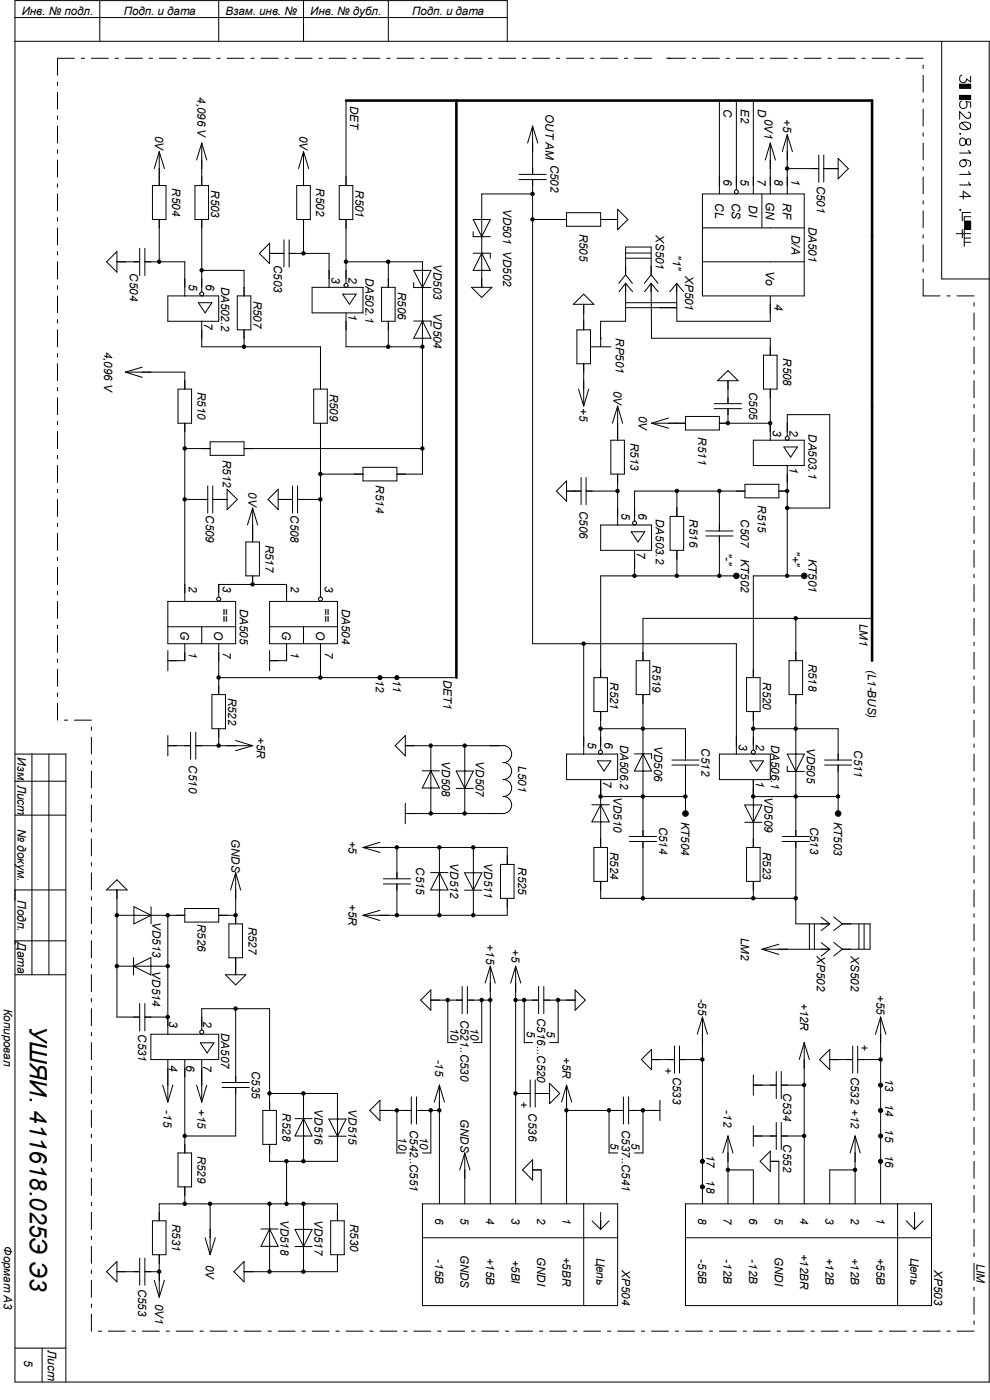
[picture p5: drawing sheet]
<svg xmlns="http://www.w3.org/2000/svg" width="210mm" height="297mm" viewBox="0 0 210 297" stroke-linecap="round" stroke-linejoin="round" font-family="sans-serif">
<g fill="none" stroke="#000" stroke-width=".21">
<path d="M3.2 8.8h206.6v284.4h-206.6v-293.1h104.4v8.7M3.2 3.7h104.4M12.2 17.4v.7M12.2 19.6v3.6M15.8 12.4h-3.6v3.6M17.2 12.4h.7M19.4 12.4h3.6M21.2 .1v8.7M24.4 12.4h.7M26.6 12.4h3.6M31.6 12.4h.7M33.8 12.4h3.6"/>
<path d="M38.8 12.4h.7M41 12.4h3.6M46 12.4h.7M46.4 .1v8.7M48.2 12.4h3.6M53.2 12.4h.7M55.4 12.4h3.6M60.5 12.4h.7M62.6 12.4h3.6M64.4 .1v8.7M67.6 12.4h.8M69.8 12.4h3.6"/>
<path d="M74.8 12.4h.8M77 12.4h3.6M82 12.4h.8M82.4 .1v8.7M84.2 12.4h3.6M89.2 12.4h.8M91.4 12.4h3.6M96.4 12.4h.8M98.6 12.4h3.6M103.6 12.4h.8M105.8 12.4h3.6M110.8 12.4h.7"/>
<path d="M113 12.4h3.6M118 12.4h.7M120.2 12.4h3.6M125.3 12.4h.7M127.4 12.4h3.6M132.5 12.4h.7M134.6 12.4h3.6M141.4 12.4h4M146.9 12.4h.7M149 12.4h3.6M154.1 12.4h.7M156.2 12.4h3.6"/>
<path d="M161.2 12.4h.8M163.4 12.4h3.6M168.4 12.4h.8M170.6 12.4h3.6M175.6 12.4h.8M177.8 12.4h3.6M182.8 12.4h.8M185 12.4h3.6M190.1 12.4h.7M192.2 12.4h3.6M195.8 13.8v.7M195.8 16v3.6"/>
<path d="M199.8 8.8v50.4h10M203.6 17.9h2.3v.9h-2.3zM203.6 17.9h2.3M203.6 18.1h2.3M203.6 18.2h2.3M203.6 18.3h2.3M203.6 18.4h2.3M203.6 18.5h2.3M203.6 18.6h2.3M204 15.9a.82 .82 0 0 0-.3 1.3 .82 .82 0 0 0 1.3-.1v-.4l.9 .7v-1.2M12.2 24.6v.7M12.2 26.8v3.6"/>
<path d="M12.2 31.8v.7M12.2 34v3.5M12.2 39v.7M32.3 39.4h2.9v7.2h-2.9zM33.8 32.2v7.2M33.8 32.2l1.1 3.6M33.8 32.2l-1.1 3.6M41.4 39.4h2.8v7.2h-2.8zM42.8 30.4v9M42.8 30.4l-1.1 3.6M42.8 30.4l1.1 3.6M62.9 39.4h2.9v7.2h-2.9z"/>
<path d="M64.4 32.2v7.2M64.4 32.2l1.1 3.6M64.4 32.2l-1.1 3.6M72 39.4h2.8v7.2h-2.8zM73.4 21.3v18.1M110.1 37h5.8M110.1 38.1h5.8M113 26.8v10.2M113 38.1v98.5h43.2v23.4M113 26.8l1.1 3.6M113 26.8l-1.1 3.6M152.6 21.3v19.8"/>
<path d="M156.2 21.3v18.9M159.8 21.3v19.8M163.4 30.4v10.7M163.4 30.4l1.1 3.6M163.4 30.4l-1.1 3.6M167 28.6v12.5M167 35.8h6.7M167 28.6l1.1 3.6M167 28.6l-1.1 3.6M173.7 32.9v5.8M174.8 35.8h3M174.8 32.9v5.8"/>
<path d="M177.8 33.6l2.2 2.2-2.2 2.1zM195.8 21v.7M195.8 23.2v3.6M195.8 28.2v.7M195.8 30.4v3.6M195.8 35.4v.7M195.8 37.5v3.6M203.6 20.2h2.3v.9h-2.3zM203.6 20.3h2.3M203.6 20.4h2.3M203.6 20.5h2.3M203.6 20.7h2.3"/>
<path d="M203.6 20.8h2.3M203.6 20.9h2.3M203.6 21h2.3M203.7 26.2a1.85 1.85 0 0 1 2.1 0 .83 .83 0 0 1-.3 1.2 1.91 1.91 0 0 1-1.8-.2zM203.7 28.3l.1 .1-.1 .1zM203.8 29.4a.69 .69 0 0 1 .7 0 .69 .69 0 0 1 .4 .6l.2 .6 .5 .2a.81 .81 0 0 0 0-1.4h-.2a1.26 1.26 0 0 0-.6 1.2 .64 .64 0 0 1-.7 .3 .64 .64 0 0 1-.5-.6zM204 26l1.5 1.4M204 21.4a.85 .85 0 0 0-.4 1.2 .85 .85 0 0 0 1.3 .2 .85 .85 0 0 0 0-1.3l1 .2v1.1M204.3 33.9a.74 .74 0 0 1 .7 1 .74 .74 0 0 1-1.2 .3 .74 .74 0 0 1 .1-1.2 2.15 2.15 0 0 1 1.9 .2 .74 .74 0 0 1-.2 1.1M205.4 23.8l.3 .1a.74 .74 0 0 1-.2 1.2l-.8-.3-1.1-1.1v1.6M205.5 31.9l.4 .6h-2.3M205.5 36.4l.4 .6h-2.3"/>
<path d="M205.5 38.7l.4 .5h-2.3M12.2 41.1v3.6M12.2 46.2v.7M12.2 48.3v3.6M12.2 53.4v.7M12.2 55.5v3.7M22.6 55.5l2.2-2.1v4.3zM24.8 55.5h4.8M29.6 52.7v5.8M30.7 55.5h8.5v7.3M30.7 52.7v5.8M33.8 46.6v8.9"/>
<path d="M42.8 46.6v15.3M42.8 57.4h9v5.4M57.2 53.8h3M57.2 51.6v4.3l-2.2-2.1zM60.2 50.9v5.7M61.3 53.8h8.5v7.2M61.3 50.9v5.7M64.4 46.6v7.2M73.4 46.6v13.5M73.4 55.5h16.2v45.1h-5.4M82.4 55.5v5.5M87.8 57.4h3.6l-1.8 3.6z"/>
<path d="M87.8 59.9v1.1h3.6M89.6 57.4h.1M100.4 46.6h3.6l-1.8 3.6zM100.4 53.7h3.6v1.1M100.4 49.1v1.1h3.6M102.2 53.7h.1M102.2 57.4h.1M102.2 50.2h.1M102.2 46.6h.1M102.2 53.7l1.8 3.7h-3.6zM113 41.1h-10.8v19.9M113 46.6h7.2"/>
<path d="M120.2 45.1h7.2v2.9h-7.2zM127.4 46.6h3.6M131 44.4l2.2 2.2-2.2 2.1zM132.7 58.3v-5.9h5.4v5.9M132.7 53.7h5.3M132.7 58.3l-1.4 1.8M132.7 58.3l1.5 1.8M132.8 54.8h5.2M138.1 58.3l-1.4 1.8M138.1 58.3l1.5 1.8M149 41.1h21.6v21.7h-21.6zM149 55.5h21.6"/>
<path d="M149 48.3h21.6M161.6 41.1v7.2M195.8 42.6v.7M195.8 44.7v3.6M195.8 49.8v.7M195.8 51.9v3.6M195.8 57v.7M195.8 59.2v3.6h3.6M202.8 49.6h3.1M203.6 41.7h2.3l-1.6-1.1v1.6M203.7 44.4l.1 .1-.1 .1zM204.1 48.7v1.8"/>
<path d="M204.6 48.7v1.8M204.6 51.4h1.3M204.7 48h1.2M204.7 47h1.2M204.7 47.1h1.2M204.7 47.2h1.2M204.7 47.3h1.2M204.7 47.5h1.2M204.7 47.7h1.2M204.7 47.8h1.2M204.7 47.9h1.2M204.7 48.1h1.2"/>
<path d="M204.7 48.2h1.2M204.7 48.3h1.2M204.7 48.5h1.2M205.9 45.1h-1.8v1.8M205.9 46h-1.3v.9M205.9 48.6h-1.2v.1h1.2v-1.8h-1.2v1.8M205.9 50.5h-1.3v1.8M12.2 60.6v.7M12.2 62.8v3.6M12.2 67.8v.7M12.2 70v3.6M12.2 75v.7"/>
<path d="M12.2 77.2v3.6M26.6 79h12.6v3.5M26.6 79l3.6 1.1M30.2 77.9l-3.6 1.1M35.6 62.8h10.8v5.4h-10.8zM42.1 64.2h2.9l-1.5 2.2zM42.8 68.2v5.4h25.2v8.9M50.3 62.8h2.9v7.2h-2.9zM51.8 70v3.6M66.2 61h10.8v5.4h-10.8zM72.7 62.4h2.9l-1.5 2.2zM73.4 66.4v7.2h16.2"/>
<path d="M80.9 61h2.9v7.2h-2.9zM82.4 68.2v5.4M87.8 68.1h3.6v1.1M89.6 61h.1M89.6 68.1h.1M89.6 71.8h.1M89.6 68.1l1.8 3.7h-3.6zM100 61h4.4l-2.2 2.1zM121.6 64.6l2.2-2.2 2.2 2.2zM122.4 70h2.9v7.2h-2.9zM123.8 64.6v5.4M123.8 77.2v8.9"/>
<path d="M125.3 73.6h4.3M127.4 71.8h.1M127.4 71.8v1.8M132.7 65.3h10.9M132.7 60.1v8.1h-5.3v3.6M132.7 60.1l1.5 1.8M132.7 60.1l-1.4 1.8M132.8 64.2h10.8M138.1 60.1l.1 11.7h25.2v3.6M138.1 60.1l1.5 1.8M138.1 60.1l-1.4 1.8M143.6 60.1v8.1h19.8v-5.4"/>
<path d="M143.6 60.1l1.4 1.8M143.6 60.1l-1.5 1.8M162 75.4h2.8v7.1h-2.8zM200.9 62.8h.7M203 62.8h3.6M206.6 64.2v.7M206.6 66.4v3.6M206.6 71.4v.7M206.6 73.6v3.6M206.6 78.6v.7M12.2 82.2v.7M12.2 84.4v3.6"/>
<path d="M12.2 89.4v.7M12.2 91.6v3.6M12.2 96.6v.7M12.2 98.8v3.6M37.8 82.5h2.8v7.3h-2.8zM39.2 89.8v37.8M39.2 95.2h5.4M44.6 93.7h7.2v2.9h-7.2zM51.8 95.2h37.8M66.5 82.5h2.9v7.3h-2.9zM68 89.8v36.9M77 99.1h7.2v2.9h-7.2z"/>
<path d="M122.7 82.5l1.1 3.6M124.9 82.5l-1.1 3.6M129.6 93.4h2.9v7.2h-2.9zM131 86.1v7.3M131 86.1l1.1 3.7M131 86.1l-1.1 3.7M138.2 89.8h7.2M138.2 89.8l3.6 1M141.8 88.7l-3.6 1.1M145.4 88.3h7.2v2.9h-7.2zM151.5 85.6h5.8M151.5 86.7h5.8"/>
<path d="M152.2 80.8l2.2-2.2 2.2 2.2zM152.6 89.8h10.8M154.4 80.8v4.8M154.4 86.7v3.1M159.8 93.4h10.8v5.4h-10.8zM163.4 82.5v10.9M166.3 94.8h2.9l-1.5 2.2zM167 92.5v-4.5h9v19.8h-9M167 98.8v23.4M206.6 80.8v3.6M206.6 85.8v.7M206.6 88v3.6"/>
<path d="M206.6 93v.7M206.6 95.2v3.6M12.2 103.8v.7M12.2 106v3.6M12.2 111v.7M12.2 113.2v3.6M12.2 118.2v.7M39.2 106h4.9M44.1 103.1v5.7M45.1 106h3.1M45.1 103.1v5.7M48.2 103.8l2.1 2.2-2.1 2.1z"/>
<path d="M52.2 115h2.8v7.2h-2.8zM53.6 107.8v7.2M53.6 107.8l1.1 3.6M53.6 107.8l-1.1 3.6M59 106h3.1M59 103.8v4.3l-2.1-2.1zM62.1 103.1v5.7M63.1 106h4.9M63.1 103.1v5.7M68 100.6h9M120.2 102v4.3l-2.2-2.1zM120.2 104.2h3.1"/>
<path d="M123.3 101.3v5.8M124.3 104.2h6.7M124.3 101.3v5.8M127.4 111.4h10.8v5.4h-10.8zM131 100.6v10.8M133.9 112.8h2.9l-1.5 2.2zM134.6 116.8v5.4M142.2 109.6h2.8v7.2h-2.8zM143.6 104.2v5.4M143.6 116.8v5.4M149.7 112.6h5.8M149.7 113.7h5.8"/>
<path d="M152.6 104.2v8.4M152.6 113.7v8.5M158 104.2h-23.4v6.3M158 102.7h7.2v2.9h-7.2zM165.2 104.2h1.8M206.6 100.2v.7M206.6 102.4v3.6M206.6 107.4v.7M206.6 109.6v3.6M206.6 114.6v.7M206.6 116.8v3.6M12.2 120.4v3.6"/>
<path d="M12.2 125.4v.8M12.2 127.6v3.6M12.2 132.6v.7M12.2 134.8v3.6M12.2 139.8v.7M35.6 127.6h14.4v9h-14.4zM35.6 138v4.3M35.6 133h14.4M39.2 136.6v3.6h-3.6M42.8 133v3.6M46.4 126.7v-2.7h14.4v3.6M46.4 136.6v10.8"/>
<path d="M53.6 122.2v1.8M57.2 127.6h14.4v9h-14.4zM57.2 138v4.3M57.2 133h14.4M60.8 136.6v3.6h-3.6M64.4 133v3.6M68 136.6v7.2M123.8 136.6v23.4M156.2 122.2h.1M156.2 122.2h-28.8v21.6M168.8 131.2v9M170.6 122.2h.1"/>
<path d="M170.6 122.2h-10.8v21.6M185 131.2h-48.6v9M206.6 121.8v.8M206.6 124v3.6M206.6 129v.8M206.6 131.2v3.6M206.6 136.2v.7M206.6 138.4v3.6M3.2 160h10.8v133.2M6.8 160v46.8M10.4 160v46.8M12.2 142v3.6"/>
<path d="M12.2 147v.7M12.2 149.2v3.6M13.6 152.8h.8M15.8 152.8h3.6M19.4 154.2v.7M19.4 156.4v3.6M35.6 158.2h4.8M35.6 156v4.4M40.4 155.3v5.8M41.5 158.2h12.1M41.5 155.3v5.8M45 147.4h2.8v7.2h-2.8z"/>
<path d="M46.4 154.6v3.6M46.4 143.8h50.4M50 157.1l3.6 1.1M53.6 158.2l-3.6 1.1M80.6 143.8h.1M83.8 158.2l2.2-2.2v4.4zM84.2 143.8h.1M86 158.2h20.7M91.4 158.2v14.4M98.6 158.2v14.4M106.7 158.2a1.82 1.82 0 0 1 1.8 1.8 1.82 1.82 0 0 1-1.8 1.8M120.2 160h10.8v5.4h-10.8z"/>
<path d="M126 143.8h2.9v7.2h-2.9zM127.4 151v8.1M127.4 154.6h18v6.6M134.6 159.9h3.6v1.1M135 140.2h2.8v7.2h-2.8zM136.4 159.9h.1M136.4 147.4v30.1M136.4 159.9l1.8 3.7h-3.6zM152.6 160h10.8v5.4h-10.8zM158.4 143.8h2.8v7.2h-2.8zM159.8 154.6h18v6.6M159.8 151v8.1"/>
<path d="M167 160h3.6l-1.8 3.7zM167.4 140.2h2.9v7.2h-2.9zM168.8 160h.1M168.8 147.4v30.1M206.6 143.4v.7M206.6 145.6v3.6M206.6 150.6v.7M206.6 152.8v3.6M206.6 157.8v.7M206.6 160v3.6M3.2 165.7h10.8M3.2 172.9h10.8"/>
<path d="M19.4 161.4v.7M19.4 163.6v3.6M19.4 168.6v.7M19.4 170.8v3.6M19.4 175.8v.7M19.4 178v3.6M77 179.8h30.6v3.6M77 179.8l3.6 1M80.6 178.7l-3.6 1.1M84.2 179.8v6.6M86 170.4v4.4M89.6 163.5h3.6"/>
<path d="M91.4 163.5h.1M91.4 167.2h.1M91.4 163.5l1.8 3.7h-3.6zM93.2 179.8v14.4M96.8 167.3h3.6M96.8 163.6h3.6l-1.8 3.7zM98.6 167.3h.1M98.6 163.6h.1M100.4 179.8v14.4M106.7 161.8a1.82 1.82 0 0 1 1.8 1.8 1.82 1.82 0 0 1-1.8 1.8M106.7 165.4a1.82 1.82 0 0 1 1.8 1.8 1.82 1.82 0 0 1-1.8 1.8M106.7 169a1.82 1.82 0 0 1 1.8 1.8 1.82 1.82 0 0 1-1.8 1.8h-20.7"/>
<path d="M125.6 170.7h3.6M126 179.8h2.9v7.2h-2.9zM126.7 161.4h2.9l-1.5 2.2zM127.4 170.7h.1M127.4 174.4h.1M127.4 165.4v14.4M127.4 169h18M127.4 170.7l1.8 3.7h-3.6zM133.5 177.5h5.8M133.5 178.5h5.8M136.4 163.6h.1M136.4 178.5v12.1"/>
<path d="M142.5 161.2h5.8M142.5 162.3h5.8M145.4 172.6h.1M145.4 162.3v10.3M158 174.5h3.6M158 170.8h3.6l-1.8 3.7zM158.4 179.8h2.8v7.2h-2.8zM159.1 161.4h2.9l-1.5 2.2zM159.8 174.5h.1M159.8 170.8h.1M159.8 165.4v14.4M159.8 169h18"/>
<path d="M165.9 177.5h5.8M165.9 178.5h5.8M167 162.6v1.1h3.6M168.8 163.7h.1M168.8 178.5v17.5h7.2M174.9 161.2h5.8M174.9 162.3h5.8M177.8 172.6h.1M177.8 162.3v10.3M206.6 165v.7M206.6 167.2v3.6M206.6 172.2v.7"/>
<path d="M206.6 174.4v3.6M206.6 179.4v.7M3.2 188.8h10.8M3.2 199.6h10.8M19.4 183v.7M19.4 185.2v3.6M19.4 190.2v.8M19.4 192.4v3.6M19.4 197.4v.8M19.4 199.6v3.6M22.6 188.8l2.2-2.2 2.2 2.2zM24.8 194.2h14.4"/>
<path d="M24.8 188.8v27h4.8M28.4 194.2h.1M28.4 192.4l3.6 1.8-3.6 1.8zM32 194.2h.1M32 192.4v3.6M35.6 194.2v25.2M39.2 192.7h7.2v2.9h-7.2zM46.4 194.2h3.6M48.6 196h2.8v7.2h-2.8zM50 185.2v10.8M50 185.2l1.1 3.6M50 185.2l-1.1 3.6"/>
<path d="M77 194.2l3.6 1.1M80.6 193.1l-3.6 1.1M81.3 187.5h5.8M81.3 186.4h5.8M84.2 187.5v6.7M91.4 185.1h3.6M93.2 185.1h.1M93.2 188.8h.1M93.2 185.1l1.8 3.7h-3.6zM98.6 188.8h3.6M98.6 185.2h3.6l-1.8 3.6zM100.4 188.8h.1"/>
<path d="M100.4 185.2h.1M106.2 183.4h2.9v7.2h-2.9zM107.6 190.6v3.6h-30.6M127.4 187v3.6h41.4M159.8 187v3.6M171.7 196v5.3M172.8 196v5.3M174.2 200l1.8 1.4M174.2 194.6l1.8 1.4M176 196l-1.8 1.4M176.9 199.9l1.8 1.5M176.9 194.5l1.8 1.5"/>
<path d="M178.7 196h5.9v5.4h-5.9M178.7 196l-1.8 1.4M182.2 196v5.3M183.3 196v5.3M206.6 181.6v3.6M206.6 186.6v.8M206.6 188.8v3.6M206.6 193.8v.8M206.6 196v3.6M3.2 206.8h10.8M19.4 204.6v.8M19.4 206.8v3.6"/>
<path d="M19.4 211.8v.8M19.4 214v3.6M19.4 219v.8M24.8 205h10.8M28.3 205h.1M28.3 203.2v3.6M28.3 205l3.7-1.8v3.6zM29.6 212.9v5.8M30.7 215.8h4.9M30.7 212.9v5.8M32 205h.1M32 219.4h14.4v5.4h-14.4z"/>
<path d="M42.8 218.5v-4.5h14.4v21.6M47.8 206.8h4.4l-2.2 2.2zM50 203.2v3.6M50 214v15.7M89.2 212.2l2.2-2.2v4.3zM91.4 212.2h6.6M95 212.2v9h1.8M98 209.3v5.8M99.1 212.2h4.9M99.1 209.3v5.8M102.2 212.2v9h-1.8M104 205v50.4"/>
<path d="M104 205l1.1 3.6M104 205l-1.1 3.6M109.4 212.2h4.9M109.4 205v50.4M109.4 205l1.1 3.6M109.4 205l-1.1 3.6M111.2 212.2v9h1.8M114.3 209.3v5.8M115.4 212.2h6.6M115.4 209.3v5.8M118.4 212.2v9h-1.8M122 210l2.2 2.2-2.2 2.1z"/>
<path d="M149 215.8v39.6M149 215.8l1.1 3.6M149 215.8l-1.1 3.6M161.6 201.4h14.4M161.6 201.4l3.6 1.1M165.2 200.3l-3.6 1.1M176 201.4l-1.8 1.5M178.7 201.4l-1.8 1.4M186.8 215.8v39.6M186.8 215.8l1.1 3.6M186.8 215.8l-1.1 3.6M206.6 201v.8"/>
<path d="M206.6 203.2v3.6M206.6 208.2v.8M206.6 210.4v3.6M206.6 215.4v.8M206.6 217.6v3.6M19.4 221.2v3.6M19.4 226.2v.7M19.4 228.4v3.6M19.4 233.4v.7M19.4 235.6v3.6M34.5 230.2l1.1 3.6M35.6 224.8v9"/>
<path d="M36.7 230.2l-1.1 3.6M39.2 224.8v19.8M41.7 230.2l1.1 3.6M42.5 221.2h2.9l-1.5 2.2zM42.8 224.8v9M43.9 230.2l-1.1 3.6M47.1 230.7h5.8M47.1 229.7h5.8M50 230.7v10.3h-10.8M55.8 235.6h2.8v7.2h-2.8zM57.2 232h14.4v14.4h-14.4v-3.6M62.6 237.3h3.6"/>
<path d="M64.4 237.3h.1M64.4 232v14.4M64.4 237.3l1.8 3.7h-3.6zM69.8 237.4h3.6l-1.8 3.6zM71.6 237.4h.1M80.6 235.6h6.6M80.6 233.4v4.3l-2.2-2.1zM84.2 235.6v9h1.8M87.2 232.7v5.8M88.3 235.6h4.9M88.3 232.7v5.8M91.4 235.6v9h-1.8"/>
<path d="M93.2 230.2v25.2M93.2 230.2l1.1 3.6M93.2 230.2l-1.1 3.6M109.4 232h3.1M112.5 229.1v5.8M113.5 232h3.1M113.5 229.1v5.8M116.6 229.8l2.1 2.2-2.1 2.1zM120.2 230.2v25.2M120.2 235.6h12M120.2 230.2l1.1 3.6M120.2 230.2l-1.1 3.6"/>
<path d="M129.2 235.6v9h1.8M132.2 232.7v5.8M133.3 235.6h6.7M133.3 232.7v5.8M136.1 224.8l2.1-2.2v4.3zM136.4 235.6v9h-1.8M138.2 224.8h4.9M140 233.4v4.3M143.1 221.9v5.8M144.1 224.8h4.9M144.1 221.9v5.8M159.8 228v4.4"/>
<path d="M159.8 238.8v4.4M159.8 230.2h4.9M164.7 227.3v5.8M164.7 238.1v5.8M165.7 230.2h4.9M165.7 227.3v5.8M165.7 238.1v5.8M170.6 221.2v34.2M170.6 221.2l1.1 3.6M170.6 221.2l-1.1 3.6M173.9 224.8l2.1-2.2v4.3zM176 224.8h4.9"/>
<path d="M180.9 221.9v5.8M181.9 224.8h4.9M181.9 221.9v5.8M186.8 230.2h.1M186.8 235.6h.1M206.6 222.6v.8M206.6 224.8v3.6M206.6 229.8v.7M206.6 232v3.6M206.6 237v.7M206.6 239.2v3.6M19.4 240.6v.7"/>
<path d="M19.4 242.8v3.6M19.4 247.8v.7M19.4 250v3.6M19.4 255.1v.7M19.4 257.2v3.6M32.3 259h2.9v7.2h-2.9zM33.8 259v-3.6h37.8v3.6M37.8 244.6h2.8v7.2h-2.8zM39.2 251.8v3.6M44.6 255.4v10.8M57.2 255.4v14.4M60.8 246.4v9"/>
<path d="M64.4 241h.1M64.4 255.4v14.4M69.8 241h3.6M70.1 259h2.9v7.2h-2.9zM71.6 241h.1M89.6 255.4h41.4v21.6h-41.4zM98.6 244.6v10.8M98.6 244.6l1.1 3.6M98.6 244.6l-1.1 3.6M113 246v4.4l-2.2-2.2zM113 248.2h1.8v7.2M123.8 255.4v21.6"/>
<path d="M125.6 259l1.8 1.8M127.4 257.2v3.6M129.2 259l-1.8 1.8M145.4 255.4h52.2v21.6h-52.2zM149 246.4h.1M149 251.8h.1M154.4 241v14.4M154.4 248.2h5.4v7.2M154.4 241l1.1 3.6M154.4 241l-1.1 3.6M159.8 241h4.9M163.4 244.2v4.3l-2.2-2.1z"/>
<path d="M163.4 246.4h1.8v9M165.7 241h4.9M181.4 248.2h-5.4v7.2M181.4 241v14.4M181.4 241l1.1 3.6M181.4 241l-1.1 3.6M186.8 241h.1M186.8 246.4h.1M190.4 255.4v21.6M192.2 259l1.8 1.8M194 257.2v3.6M195.8 259l-1.8 1.8"/>
<path d="M206.6 244.2v.7M206.6 246.4v3.6M206.6 251.5v.7M206.6 253.6v3.6M206.6 258.7v.7M19.4 262.3v.7M19.4 264.4v3.6M19.4 269.5v.7M19.4 271.6v3.6M19.4 276.6v.8M19.4 278.8v3.6M22.6 269.8l2.2-2.2v4.3z"/>
<path d="M24.8 269.8h4.8M29.6 266.9v5.8M30.7 269.8h3.1M30.7 266.9v5.8M32.7 271.6l1.1 3.6M33.8 266.2v9M34.9 271.6l-1.1 3.6M43.5 262.6l1.1 3.6M45.7 262.6l-1.1 3.6M49.6 269.8l2.2-2.2v4.3zM55.4 260.7h3.6M57.2 260.7h.1"/>
<path d="M57.2 264.4h.1M57.2 260.7l1.8 3.7h-3.6zM62.6 264.5h3.6M62.6 260.8h3.6l-1.8 3.7zM64.4 264.5h.1M64.4 260.8h.1M71.6 266.2v3.6h-19.8M89.6 262.6h41.4M145.4 262.6h52.2M206.6 260.8v3.6M206.6 265.9v.7M206.6 268v3.6"/>
<path d="M206.6 273v.8M206.6 275.2v3.6M3.2 286h10.8M8.9 286v7.2M20.8 282.4h.7M23 282.4h3.6M28 282.4h.7M30.2 282.4h3.6M35.2 282.4h.7M37.4 282.4h3.6M42.4 282.4h.7M44.6 282.4h3.6"/>
<path d="M49.6 282.4h.7M51.8 282.4h3.6M56.9 282.4h.7M59 282.4h3.6M64.1 282.4h.7M66.2 282.4h3.6M71.2 282.4h.8M73.4 282.4h3.6M78.4 282.4h.8M80.6 282.4h3.6M85.6 282.4h.8M87.8 282.4h3.6"/>
<path d="M92.8 282.4h.8M95 282.4h3.6M100 282.4h.8M102.2 282.4h3.6M107.2 282.4h.7M109.4 282.4h3.6M114.4 282.4h.7M116.6 282.4h3.6M121.6 282.4h.8M123.8 282.4h3.6M128.9 282.4h.7M131 282.4h3.6"/>
<path d="M136.1 282.4h.7M138.2 282.4h3.6M143.3 282.4h.7M145.4 282.4h3.6M150.5 282.4h.7M152.6 282.4h3.6M157.6 282.4h.8M159.8 282.4h3.6M164.8 282.4h.8M167 282.4h3.6M172 282.4h.8M174.2 282.4h3.6"/>
<path d="M179.2 282.4h.8M181.4 282.4h3.6M186.4 282.4h.8M188.6 282.4h3.6M193.7 282.4h.7M195.8 282.4h3.6M200.9 282.4h.7M203 282.4h3.6M206.6 280.2v.8"/>
<circle cx="156.2" cy="40.7" r=".42"/>
<circle cx="42.8" cy="62.4" r=".42"/>
<circle cx="73.4" cy="60.5" r=".42"/>
<circle cx="167" cy="93" r=".42"/>
<circle cx="134.6" cy="111" r=".42"/>
<circle cx="46.4" cy="127.1" r=".42"/>
<circle cx="68" cy="127.1" r=".42"/>
<circle cx="156.2" cy="122.2" r=".59"/>
<circle cx="156.2" cy="122.2" r=".13"/>
<circle cx="156.2" cy="122.2" r=".42"/>
<circle cx="156.2" cy="122.2" r=".3"/>
<circle cx="156.3" cy="122.2" r=".08"/>
<circle cx="170.6" cy="122.2" r=".59"/>
<circle cx="170.6" cy="122.2" r=".13"/>
<circle cx="170.6" cy="122.2" r=".3"/>
<circle cx="170.6" cy="122.2" r=".42"/>
<circle cx="170.7" cy="122.2" r=".08"/>
<circle cx="80.6" cy="143.8" r=".13"/>
<circle cx="80.6" cy="143.8" r=".42"/>
<circle cx="80.6" cy="143.8" r=".3"/>
<circle cx="80.7" cy="143.8" r=".08"/>
<circle cx="84.2" cy="143.8" r=".13"/>
<circle cx="84.2" cy="143.8" r=".42"/>
<circle cx="84.2" cy="143.8" r=".3"/>
<circle cx="84.3" cy="143.8" r=".08"/>
<circle cx="127.4" cy="159.6" r=".42"/>
<circle cx="159.8" cy="159.6" r=".42"/>
<circle cx="145.4" cy="172.6" r=".59"/>
<circle cx="145.4" cy="172.6" r=".13"/>
<circle cx="145.4" cy="172.6" r=".42"/>
<circle cx="145.4" cy="172.6" r=".3"/>
<circle cx="145.4" cy="172.7" r=".08"/>
<circle cx="177.8" cy="172.6" r=".59"/>
<circle cx="177.8" cy="172.6" r=".13"/>
<circle cx="177.8" cy="172.6" r=".42"/>
<circle cx="177.8" cy="172.6" r=".3"/>
<circle cx="177.8" cy="172.7" r=".08"/>
<circle cx="42.8" cy="218.9" r=".42"/>
<circle cx="186.8" cy="235.6" r=".13"/>
<circle cx="186.8" cy="230.2" r=".13"/>
<circle cx="186.8" cy="235.6" r=".42"/>
<circle cx="186.8" cy="230.2" r=".42"/>
<circle cx="186.8" cy="235.6" r=".3"/>
<circle cx="186.8" cy="230.2" r=".3"/>
<circle cx="186.9" cy="230.2" r=".08"/>
<circle cx="186.9" cy="235.6" r=".08"/>
<circle cx="149" cy="246.4" r=".13"/>
<circle cx="149" cy="251.8" r=".13"/>
<circle cx="149" cy="246.4" r=".42"/>
<circle cx="149" cy="251.8" r=".42"/>
<circle cx="149" cy="246.4" r=".3"/>
<circle cx="149" cy="251.8" r=".3"/>
<circle cx="149.1" cy="246.4" r=".08"/>
<circle cx="149.1" cy="251.8" r=".08"/>
<circle cx="186.8" cy="246.4" r=".13"/>
<circle cx="186.8" cy="241" r=".13"/>
<circle cx="186.8" cy="246.4" r=".42"/>
<circle cx="186.8" cy="241" r=".42"/>
<circle cx="186.8" cy="241" r=".3"/>
<circle cx="186.8" cy="246.4" r=".3"/>
<circle cx="186.9" cy="246.4" r=".08"/>
<circle cx="186.9" cy="241" r=".08"/>
</g>
<g fill="#000" stroke="#000" stroke-width=".21">
<circle cx="167" cy="35.8" r=".36"/>
<circle cx="33.8" cy="55.5" r=".36"/>
<circle cx="42.8" cy="57.3" r=".36"/>
<circle cx="64.4" cy="53.7" r=".36"/>
<circle cx="73.4" cy="55.5" r=".36"/>
<circle cx="82.4" cy="55.5" r=".36"/>
<circle cx="113" cy="46.5" r=".36"/>
<circle cx="113" cy="41.1" r=".36"/>
<circle cx="51.8" cy="73.6" r=".36"/>
<circle cx="82.4" cy="73.6" r=".36"/>
<circle cx="89.6" cy="73.6" r=".36"/>
<circle cx="39.2" cy="95.1" r=".36"/>
<circle cx="89.6" cy="95.1" r=".36"/>
<circle cx="154.4" cy="89.8" r=".36"/>
<circle cx="163.4" cy="89.8" r=".36"/>
<circle cx="39.2" cy="105.9" r=".36"/>
<circle cx="68" cy="105.9" r=".36"/>
<circle cx="68" cy="100.6" r=".36"/>
<circle cx="131" cy="104.2" r=".36"/>
<circle cx="143.6" cy="104.2" r=".36"/>
<circle cx="152.6" cy="104.2" r=".36"/>
<circle cx="167" cy="107.8" r=".36"/>
<circle cx="167" cy="104.2" r=".36"/>
<circle cx="53.6" cy="124" r=".36"/>
<circle cx="123.8" cy="136.5" r=".36"/>
<circle cx="134.6" cy="122.2" r=".36"/>
<circle cx="143.6" cy="122.2" r=".36"/>
<circle cx="152.6" cy="122.2" r=".36"/>
<circle cx="167" cy="122.2" r=".36"/>
<circle cx="168.8" cy="131.2" r=".36"/>
<circle cx="46.4" cy="143.7" r=".36"/>
<circle cx="46.4" cy="158.2" r=".36"/>
<circle cx="68" cy="143.7" r=".36"/>
<circle cx="80.6" cy="143.7" r=".36"/>
<circle cx="84.2" cy="143.7" r=".36"/>
<circle cx="91.4" cy="158.2" r=".36"/>
<circle cx="98.6" cy="158.2" r=".36"/>
<circle cx="127.4" cy="154.6" r=".36"/>
<circle cx="136.4" cy="154.6" r=".36"/>
<circle cx="159.8" cy="154.6" r=".36"/>
<circle cx="168.8" cy="154.6" r=".36"/>
<circle cx="84.2" cy="179.8" r=".36"/>
<circle cx="91.4" cy="172.6" r=".36"/>
<circle cx="93.2" cy="179.8" r=".36"/>
<circle cx="98.6" cy="172.6" r=".36"/>
<circle cx="100.4" cy="179.8" r=".36"/>
<circle cx="127.4" cy="169" r=".36"/>
<circle cx="136.4" cy="169" r=".36"/>
<circle cx="145.4" cy="169" r=".36"/>
<circle cx="159.8" cy="169" r=".36"/>
<circle cx="168.8" cy="169" r=".36"/>
<circle cx="177.8" cy="169" r=".36"/>
<circle cx="24.8" cy="194.2" r=".36"/>
<circle cx="35.6" cy="194.2" r=".36"/>
<circle cx="50" cy="194.2" r=".36"/>
<circle cx="84.2" cy="194.2" r=".36"/>
<circle cx="93.2" cy="194.2" r=".36"/>
<circle cx="100.4" cy="194.2" r=".36"/>
<circle cx="136.4" cy="190.6" r=".36"/>
<circle cx="159.8" cy="190.6" r=".36"/>
<circle cx="168.8" cy="190.6" r=".36"/>
<circle cx="24.8" cy="205" r=".36"/>
<circle cx="35.6" cy="215.8" r=".36"/>
<circle cx="35.6" cy="205" r=".36"/>
<circle cx="50" cy="214" r=".36"/>
<circle cx="95" cy="212.2" r=".36"/>
<circle cx="102.2" cy="212.2" r=".36"/>
<circle cx="104" cy="212.2" r=".36"/>
<circle cx="109.4" cy="212.2" r=".36"/>
<circle cx="111.2" cy="212.2" r=".36"/>
<circle cx="118.4" cy="212.2" r=".36"/>
<circle cx="57.2" cy="232" r=".36"/>
<circle cx="64.4" cy="232" r=".36"/>
<circle cx="84.2" cy="235.6" r=".36"/>
<circle cx="91.4" cy="235.6" r=".36"/>
<circle cx="93.2" cy="235.6" r=".36"/>
<circle cx="109.4" cy="232" r=".36"/>
<circle cx="120.2" cy="235.6" r=".36"/>
<circle cx="129.2" cy="235.6" r=".36"/>
<circle cx="136.4" cy="235.6" r=".36"/>
<circle cx="149" cy="224.8" r=".36"/>
<circle cx="170.6" cy="230.2" r=".36"/>
<circle cx="186.8" cy="235.6" r=".36"/>
<circle cx="186.8" cy="230.2" r=".36"/>
<circle cx="186.8" cy="224.8" r=".36"/>
<circle cx="39.2" cy="241" r=".36"/>
<circle cx="39.2" cy="255.4" r=".36"/>
<circle cx="44.6" cy="255.4" r=".36"/>
<circle cx="57.2" cy="255.4" r=".36"/>
<circle cx="60.8" cy="246.4" r=".36"/>
<circle cx="60.8" cy="255.4" r=".36"/>
<circle cx="64.4" cy="255.4" r=".36"/>
<circle cx="64.4" cy="246.4" r=".36"/>
<circle cx="149" cy="246.4" r=".36"/>
<circle cx="149" cy="251.8" r=".36"/>
<circle cx="154.4" cy="248.2" r=".36"/>
<circle cx="170.6" cy="241" r=".36"/>
<circle cx="181.4" cy="248.2" r=".36"/>
<circle cx="186.8" cy="241" r=".36"/>
<circle cx="186.8" cy="246.4" r=".36"/>
<circle cx="33.8" cy="269.8" r=".36"/>
<circle cx="57.2" cy="269.8" r=".36"/>
<circle cx="64.4" cy="269.8" r=".36"/>
</g>
<path d="M73.4 21.3h111.6v118.9M96.8 21.3v122.5" fill="none" stroke="#000" stroke-width=".55"/>
<text font-size="5.1" x="6.3" y="217.6" transform="rotate(90 6.3 217.6)">УШЯИ. 411618.025Э Э3</text>
<g font-size="2.5">
<text x="4.6" y="3.1">Инв. № подл.</text>
<text x="26.3" y="3.1">Подп. и дата</text>
<text x="47.8" y="3.1">Взам. инв. №</text>
<text x="65.8" y="3.1">Инв. № дубл.</text>
<text x="87.4" y="3.1">Подп. и дата</text>
<text x="41.9" y="20.7" transform="rotate(90 41.9 20.7)">4,096 V</text>
<text x="74.3" y="22.4" transform="rotate(90 74.3 22.4)">DET</text>
<text x="153.5" y="23.2" transform="rotate(90 153.5 23.2)">C</text>
<text x="157.1" y="23.2" transform="rotate(90 157.1 23.2)">E2</text>
<text x="160.7" y="23.2" transform="rotate(90 160.7 23.2)">D</text>
<text x="32.9" y="28.8" transform="rotate(90 32.9 28.8)">0V</text>
<text x="63.5" y="28.8" transform="rotate(90 63.5 28.8)">0V</text>
<text x="115.7" y="24.2" transform="rotate(90 115.7 24.2)">OUT AM</text>
<text x="162.2" y="25.2" transform="rotate(90 162.2 25.2)">0V1</text>
<text x="166.1" y="25.3" transform="rotate(90 166.1 25.3)">+5</text>
<text x="116.8" y="34.9" transform="rotate(90 116.8 34.9)">C502</text>
<text x="36.5" y="40" transform="rotate(90 36.5 40)">R504</text>
<text x="44.8" y="40.3" transform="rotate(90 44.8 40.3)">R503</text>
<text x="67.1" y="40" transform="rotate(90 67.1 40)">R502</text>
<text x="75.4" y="40.3" transform="rotate(90 75.4 40.3)">R501</text>
<text x="153.5" y="37.9" transform="rotate(90 153.5 37.9)">6</text>
<text x="157.1" y="37.9" transform="rotate(90 157.1 37.9)">5</text>
<text x="160.7" y="37.9" transform="rotate(90 160.7 37.9)">7</text>
<text x="164.3" y="37.9" transform="rotate(90 164.3 37.9)">8</text>
<text x="167.9" y="37.9" transform="rotate(90 167.9 37.9)">1</text>
<text x="173.3" y="39.4" transform="rotate(90 173.3 39.4)">C501</text>
<text x="106.7" y="44.3" transform="rotate(90 106.7 44.3)">VD501 VD502</text>
<text x="151.7" y="43.1" transform="rotate(90 151.7 43.1)">CL</text>
<text x="155.3" y="43" transform="rotate(90 155.3 43)">CS</text>
<text x="158.9" y="43.5" transform="rotate(90 158.9 43.5)">DI</text>
<text x="162.5" y="42.8" transform="rotate(90 162.5 42.8)">GN</text>
<text x="166.1" y="43.1" transform="rotate(90 166.1 43.1)">RF</text>
<text x="122.9" y="49.6" transform="rotate(90 122.9 49.6)">R505</text>
<text x="139.1" y="49.9" transform="rotate(90 139.1 49.9)">XS501</text>
<text x="167.9" y="49.8" transform="rotate(90 167.9 49.8)">D/A</text>
<text x="171.5" y="48.1" transform="rotate(90 171.5 48.1)">DA501</text>
<text x="27.5" y="58" transform="rotate(90 27.5 58)">C504</text>
<text x="58.1" y="56.2" transform="rotate(90 58.1 56.2)">C503</text>
<text x="70.3" y="58.8" transform="rotate(90 70.3 58.8)">3</text>
<text x="73.9" y="58.8" transform="rotate(90 73.9 58.8)">2</text>
<text x="77.6" y="59" transform="rotate(90 77.6 59)">DA502.1</text>
<text x="91.9" y="56" transform="rotate(90 91.9 56)">VD503</text>
<text x="142.7" y="54.2" transform="rotate(90 142.7 54.2)">&quot;1&quot;</text>
<text x="145.3" y="58.6" transform="rotate(90 145.3 58.6)">XP501</text>
<text x="162.5" y="57.6" transform="rotate(90 162.5 57.6)">Vo</text>
<text x="40" y="60.2" transform="rotate(90 40 60.2)">5</text>
<text x="43.6" y="60.2" transform="rotate(90 43.6 60.2)">6</text>
<text x="46.9" y="60.8" transform="rotate(90 46.9 60.8)">DA502.2</text>
<text x="53.8" y="63.8" transform="rotate(90 53.8 63.8)">R507</text>
<text x="84.4" y="61.9" transform="rotate(90 84.4 61.9)">R506</text>
<text x="164.3" y="64.6" transform="rotate(90 164.3 64.6)">4</text>
<text x="43.3" y="68.5" transform="rotate(90 43.3 68.5)">7</text>
<text x="73.9" y="66.7" transform="rotate(90 73.9 66.7)">1</text>
<text x="91.9" y="66.5" transform="rotate(90 91.9 66.5)">VD504</text>
<text x="130.6" y="71.8" transform="rotate(90 130.6 71.8)">RP501</text>
<text x="22.1" y="74.6" transform="rotate(90 22.1 74.6)">4,096 V</text>
<text x="166.1" y="76" transform="rotate(90 166.1 76)">R508</text>
<text x="41.9" y="83.2" transform="rotate(90 41.9 83.2)">R510</text>
<text x="70" y="83.5" transform="rotate(90 70 83.5)">R509</text>
<text x="130.1" y="82.8" transform="rotate(90 130.1 82.8)">0V</text>
<text x="158.9" y="83.2" transform="rotate(90 158.9 83.2)">C505</text>
<text x="122.9" y="86.5" transform="rotate(90 122.9 86.5)">+5</text>
<text x="135.5" y="88.3" transform="rotate(90 135.5 88.3)">0V</text>
<text x="133.7" y="94" transform="rotate(90 133.7 94)">R513</text>
<text x="148.1" y="92.8" transform="rotate(90 148.1 92.8)">R511</text>
<text x="163.9" y="91.2" transform="rotate(90 163.9 91.2)">3</text>
<text x="167.5" y="91.2" transform="rotate(90 167.5 91.2)">2</text>
<text x="171.5" y="92.1" transform="rotate(90 171.5 92.1)">DA503.1</text>
<text x="47.3" y="97.6" transform="rotate(90 47.3 97.6)">R512</text>
<text x="167.5" y="99.1" transform="rotate(90 167.5 99.1)">1</text>
<text x="52.7" y="104.4" transform="rotate(90 52.7 104.4)">0V</text>
<text x="79.7" y="103" transform="rotate(90 79.7 103)">R514</text>
<text x="160.7" y="107.2" transform="rotate(90 160.7 107.2)">R515</text>
<text x="43.6" y="109.3" transform="rotate(90 43.6 109.3)">C509</text>
<text x="61.6" y="109.3" transform="rotate(90 61.6 109.3)">C508</text>
<text x="122.9" y="108.4" transform="rotate(90 122.9 108.4)">C506</text>
<text x="131.9" y="108.8" transform="rotate(90 131.9 108.8)">5</text>
<text x="135.5" y="108.8" transform="rotate(90 135.5 108.8)">6</text>
<text x="139.1" y="110.1" transform="rotate(90 139.1 110.1)">DA503.2</text>
<text x="146.3" y="110.2" transform="rotate(90 146.3 110.2)">R516</text>
<text x="157.1" y="110.2" transform="rotate(90 157.1 110.2)">C507</text>
<text x="56.3" y="115.6" transform="rotate(90 56.3 115.6)">R517</text>
<text x="135.1" y="117.1" transform="rotate(90 135.1 117.1)">7</text>
<text x="153.5" y="117.3" transform="rotate(90 153.5 117.3)">&quot;-&quot;</text>
<text x="157.1" y="118.5" transform="rotate(90 157.1 118.5)">KT502</text>
<text x="167.9" y="117" transform="rotate(90 167.9 117)">&quot;+&quot;</text>
<text x="171.5" y="118.5" transform="rotate(90 171.5 118.5)">KT501</text>
<text x="40.1" y="124.4" transform="rotate(90 40.1 124.4)">2</text>
<text x="47.3" y="124.4" transform="rotate(90 47.3 124.4)">3</text>
<text x="61.7" y="124.4" transform="rotate(90 61.7 124.4)">2</text>
<text x="68.9" y="124.4" transform="rotate(90 68.9 124.4)">3</text>
<text x="46.9" y="128.9" transform="rotate(90 46.9 128.9)">==</text>
<text x="50.9" y="129.2" transform="rotate(90 50.9 129.2)">DA505</text>
<text x="68.5" y="128.9" transform="rotate(90 68.5 128.9)">==</text>
<text x="72.5" y="129.2" transform="rotate(90 72.5 129.2)">DA504</text>
<text x="38.3" y="133.8" transform="rotate(90 38.3 133.8)">G</text>
<text x="45.5" y="133.8" transform="rotate(90 45.5 133.8)">O</text>
<text x="59.9" y="133.8" transform="rotate(90 59.9 133.8)">G</text>
<text x="67.1" y="133.8" transform="rotate(90 67.1 133.8)">O</text>
<text x="182.3" y="132.3" transform="rotate(90 182.3 132.3)">LM1</text>
<text x="40.1" y="138.4" transform="rotate(90 40.1 138.4)">1</text>
<text x="47.3" y="138.4" transform="rotate(90 47.3 138.4)">7</text>
<text x="61.7" y="138.4" transform="rotate(90 61.7 138.4)">1</text>
<text x="68.9" y="138.4" transform="rotate(90 68.9 138.4)">7</text>
<text x="138.4" y="141.1" transform="rotate(90 138.4 141.1)">R519</text>
<text x="171.5" y="140.8" transform="rotate(90 171.5 140.8)">R518</text>
<text x="184.1" y="142.2" transform="rotate(90 184.1 142.2)">(L1-BUS)</text>
<text x="48.4" y="148" transform="rotate(90 48.4 148)">R522</text>
<text x="79.7" y="144.2" transform="rotate(90 79.7 144.2)">12</text>
<text x="83.3" y="144.2" transform="rotate(90 83.3 144.2)">11</text>
<text x="94.1" y="144.2" transform="rotate(90 94.1 144.2)">DET1</text>
<text x="129.4" y="144.7" transform="rotate(90 129.4 144.7)">R521</text>
<text x="161.8" y="144.7" transform="rotate(90 161.8 144.7)">R520</text>
<text x="3.7" y="160.7" transform="rotate(90 3.7 160.7)">Изм.</text>
<text x="54.5" y="156.4" transform="rotate(90 54.5 156.4)">+5R</text>
<text x="93.7" y="161.5" transform="rotate(90 93.7 161.5)">VD508</text>
<text x="100.9" y="161.5" transform="rotate(90 100.9 161.5)">VD507</text>
<text x="124.7" y="157.5" transform="rotate(90 124.7 157.5)">5</text>
<text x="128.3" y="157.5" transform="rotate(90 128.3 157.5)">6</text>
<text x="131.6" y="158" transform="rotate(90 131.6 158)">DA506.2</text>
<text x="138.8" y="158.3" transform="rotate(90 138.8 158.3)">VD506</text>
<text x="148.8" y="158.8" transform="rotate(90 148.8 158.8)">C512</text>
<text x="156.7" y="157.8" transform="rotate(90 156.7 157.8)">3</text>
<text x="160.3" y="157.8" transform="rotate(90 160.3 157.8)">2</text>
<text x="163.6" y="158" transform="rotate(90 163.6 158)">DA506.1</text>
<text x="171.2" y="158.7" transform="rotate(90 171.2 158.7)">VD505</text>
<text x="181.2" y="159.2" transform="rotate(90 181.2 159.2)">C511</text>
<text x="3.7" y="166.5" transform="rotate(90 3.7 166.5)">Лист</text>
<text x="40.1" y="162.4" transform="rotate(90 40.1 162.4)">C510</text>
<text x="109.9" y="162.6" transform="rotate(90 109.9 162.6)">L501</text>
<text x="127.9" y="165.7" transform="rotate(90 127.9 165.7)">7</text>
<text x="160.3" y="165.7" transform="rotate(90 160.3 165.7)">1</text>
<text x="130.1" y="169.1" transform="rotate(90 130.1 169.1)">VD510</text>
<text x="162.2" y="169.1" transform="rotate(90 162.2 169.1)">VD509</text>
<text x="3.7" y="175.8" transform="rotate(90 3.7 175.8)">№ докум.</text>
<text x="49.1" y="178" transform="rotate(90 49.1 178)">GNDS</text>
<text x="73.9" y="178.3" transform="rotate(90 73.9 178.3)">+5</text>
<text x="139.8" y="175.3" transform="rotate(90 139.8 175.3)">C514</text>
<text x="144.5" y="174.3" transform="rotate(90 144.5 174.3)">KT504</text>
<text x="171.9" y="175.3" transform="rotate(90 171.9 175.3)">C513</text>
<text x="176.9" y="174.3" transform="rotate(90 176.9 174.3)">KT503</text>
<text x="88.3" y="184" transform="rotate(90 88.3 184)">C515</text>
<text x="95.5" y="183.2" transform="rotate(90 95.5 183.2)">VD512</text>
<text x="102.7" y="183.2" transform="rotate(90 102.7 183.2)">VD511</text>
<text x="109.9" y="184" transform="rotate(90 109.9 184)">R525</text>
<text x="129.4" y="180.8" transform="rotate(90 129.4 180.8)">R524</text>
<text x="161.8" y="180.8" transform="rotate(90 161.8 180.8)">R523</text>
<text x="3.7" y="191" transform="rotate(90 3.7 191)">Подп.</text>
<text x="73.9" y="191.9" transform="rotate(90 73.9 191.9)">+5R</text>
<text x="32.3" y="195.6" transform="rotate(90 32.3 195.6)">VD513</text>
<text x="41.9" y="196" transform="rotate(90 41.9 196)">R526</text>
<text x="52.7" y="196.6" transform="rotate(90 52.7 196.6)">R527</text>
<text x="3.7" y="199.9" transform="rotate(90 3.7 199.9)">Дата</text>
<text x="103.1" y="200.4" transform="rotate(90 103.1 200.4)">+15</text>
<text x="108.5" y="201.4" transform="rotate(90 108.5 201.4)">+5</text>
<text x="157.1" y="199" transform="rotate(90 157.1 199)">LM2</text>
<text x="173.3" y="202.9" transform="rotate(90 173.3 202.9)">XP502</text>
<text x="180.5" y="202.9" transform="rotate(90 180.5 202.9)">XS502</text>
<text x="32.3" y="206.1" transform="rotate(90 32.3 206.1)">VD514</text>
<text x=".8" y="214" transform="rotate(90 .8 214)">Копировал</text>
<text x="113.9" y="216" transform="rotate(90 113.9 216)">C516...C520</text>
<text x="148.1" y="211.8" transform="rotate(90 148.1 211.8)">-55</text>
<text x="169.7" y="212.8" transform="rotate(90 169.7 212.8)">+12R</text>
<text x="185.9" y="211.2" transform="rotate(90 185.9 211.2)">+55</text>
<text x="29.3" y="219.4" transform="rotate(90 29.3 219.4)">C531</text>
<text x="35.9" y="216.5" transform="rotate(90 35.9 216.5)">3</text>
<text x="43.1" y="216.6" transform="rotate(90 43.1 216.6)">2</text>
<text x="46.9" y="219.2" transform="rotate(90 46.9 219.2)">DA507</text>
<text x="95.5" y="218" transform="rotate(90 95.5 218)">10</text>
<text x="97.7" y="216.3" transform="rotate(90 97.7 216.3)">C521..C530</text>
<text x="99.8" y="218" transform="rotate(90 99.8 218)">10</text>
<text x="111.8" y="218.7" transform="rotate(90 111.8 218.7)">5</text>
<text x="116" y="218.7" transform="rotate(90 116 218.7)">5</text>
<text x="35.9" y="225.9" transform="rotate(90 35.9 225.9)">4</text>
<text x="39.5" y="225.9" transform="rotate(90 39.5 225.9)">6</text>
<text x="43.1" y="225.9" transform="rotate(90 43.1 225.9)">7</text>
<text x="53.4" y="227.2" transform="rotate(90 53.4 227.2)">C535</text>
<text x="92.3" y="224.8" transform="rotate(90 92.3 224.8)">-15</text>
<text x="119.3" y="224.3" transform="rotate(90 119.3 224.3)">+5R</text>
<text x="182.6" y="223.2">+</text>
<text x="141" y="228">+</text>
<text x="142.7" y="228.4" transform="rotate(90 142.7 228.4)">C533</text>
<text x="166.1" y="232" transform="rotate(90 166.1 232)">C534</text>
<text x="180.5" y="228.4" transform="rotate(90 180.5 228.4)">C532 +12</text>
<text x="187.7" y="228.8" transform="rotate(90 187.7 228.8)">13</text>
<text x="34.7" y="235.6" transform="rotate(90 34.7 235.6)">-15</text>
<text x="41.9" y="235.3" transform="rotate(90 41.9 235.3)">+15</text>
<text x="59.9" y="236.2" transform="rotate(90 59.9 236.2)">R528</text>
<text x="66.7" y="235.4" transform="rotate(90 66.7 235.4)">VD516</text>
<text x="73.9" y="235.4" transform="rotate(90 73.9 235.4)">VD515</text>
<text x="86.9" y="239.7" transform="rotate(90 86.9 239.7)">C542..C551</text>
<text x="97.7" y="237.4" transform="rotate(90 97.7 237.4)">GNDS</text>
<text x="110.4" y="235.2">+</text>
<text x="112.1" y="236.2" transform="rotate(90 112.1 236.2)">C536</text>
<text x="131.9" y="239.7" transform="rotate(90 131.9 239.7)">C537..C541</text>
<text x="153.5" y="235.6" transform="rotate(90 153.5 235.6)">-12</text>
<text x="187.7" y="234.2" transform="rotate(90 187.7 234.2)">14</text>
<text x="187.7" y="239.6" transform="rotate(90 187.7 239.6)">15</text>
<text x="41.9" y="245.2" transform="rotate(90 41.9 245.2)">R529</text>
<text x="84.5" y="241.3" transform="rotate(90 84.5 241.3)">10</text>
<text x="89.1" y="241.2" transform="rotate(90 89.1 241.2)">10</text>
<text x="129.5" y="242.5" transform="rotate(90 129.5 242.5)">5</text>
<text x="134" y="242.4" transform="rotate(90 134 242.4)">5</text>
<text x="149.9" y="245" transform="rotate(90 149.9 245)">17</text>
<text x="166.1" y="242.8" transform="rotate(90 166.1 242.8)">C552</text>
<text x="187.7" y="245" transform="rotate(90 187.7 245)">16</text>
<text x="149.9" y="250.4" transform="rotate(90 149.9 250.4)">18</text>
<text x="36.5" y="259.6" transform="rotate(90 36.5 259.6)">R531</text>
<text x="59.5" y="258.8" transform="rotate(90 59.5 258.8)">VD518</text>
<text x="66.7" y="258.8" transform="rotate(90 66.7 258.8)">VD517</text>
<text x="74.3" y="259.6" transform="rotate(90 74.3 259.6)">R530</text>
<text x="92.3" y="258.3" transform="rotate(90 92.3 258.3)">6</text>
<text x="97.7" y="258.3" transform="rotate(90 97.7 258.3)">5</text>
<text x="103.1" y="258.3" transform="rotate(90 103.1 258.3)">4</text>
<text x="108.5" y="258.3" transform="rotate(90 108.5 258.3)">3</text>
<text x="113.9" y="258.3" transform="rotate(90 113.9 258.3)">2</text>
<text x="119.3" y="258.3" transform="rotate(90 119.3 258.3)">1</text>
<text x="148.1" y="258.3" transform="rotate(90 148.1 258.3)">8</text>
<text x="153.5" y="258.3" transform="rotate(90 153.5 258.3)">7</text>
<text x="158.9" y="258.3" transform="rotate(90 158.9 258.3)">6</text>
<text x="164.3" y="258.3" transform="rotate(90 164.3 258.3)">5</text>
<text x="169.7" y="258.3" transform="rotate(90 169.7 258.3)">4</text>
<text x="175.1" y="258.3" transform="rotate(90 175.1 258.3)">3</text>
<text x="180.5" y="258.3" transform="rotate(90 180.5 258.3)">2</text>
<text x="185.9" y="258.3" transform="rotate(90 185.9 258.3)">1</text>
<text x=".8" y="264.4" transform="rotate(90 .8 264.4)">Формат А3</text>
<text x="43.7" y="268.3" transform="rotate(90 43.7 268.3)">0V</text>
<text x="92.3" y="267.2" transform="rotate(90 92.3 267.2)">-15B</text>
<text x="97.7" y="266.2" transform="rotate(90 97.7 266.2)">GNDS</text>
<text x="103.1" y="266.8" transform="rotate(90 103.1 266.8)">+15B</text>
<text x="108.5" y="267.2" transform="rotate(90 108.5 267.2)">+5BI</text>
<text x="113.9" y="266.7" transform="rotate(90 113.9 266.7)">GNDI</text>
<text x="119.3" y="266.6" transform="rotate(90 119.3 266.6)">+5BR</text>
<text x="126.5" y="266.8" transform="rotate(90 126.5 266.8)">Цепь</text>
<text x="131.9" y="269.5" transform="rotate(90 131.9 269.5)">XP504</text>
<text x="148.1" y="267.2" transform="rotate(90 148.1 267.2)">-55B</text>
<text x="153.5" y="267.2" transform="rotate(90 153.5 267.2)">-12B</text>
<text x="158.9" y="267.2" transform="rotate(90 158.9 267.2)">-12B</text>
<text x="164.3" y="266.7" transform="rotate(90 164.3 266.7)">GNDI</text>
<text x="169.7" y="265.9" transform="rotate(90 169.7 265.9)">+12BR</text>
<text x="175.1" y="266.8" transform="rotate(90 175.1 266.8)">+12В</text>
<text x="180.5" y="266.8" transform="rotate(90 180.5 266.8)">+12В</text>
<text x="185.9" y="266.8" transform="rotate(90 185.9 266.8)">+55В</text>
<text x="193.1" y="266.8" transform="rotate(90 193.1 266.8)">Цепь</text>
<text x="198.2" y="269.5" transform="rotate(90 198.2 269.5)">XP503</text>
<text x="207.2" y="268.1" transform="rotate(90 207.2 268.1)">LIM</text>
<text x="29.3" y="273.4" transform="rotate(90 29.3 273.4)">C553</text>
<text x="32.9" y="276.6" transform="rotate(90 32.9 276.6)">0V1</text>
<text x="10.2" y="286.4" transform="rotate(90 10.2 286.4)">Лист</text>
<text x="5.1" y="288.5" transform="rotate(90 5.1 288.5)">5</text>
</g>
</svg>
